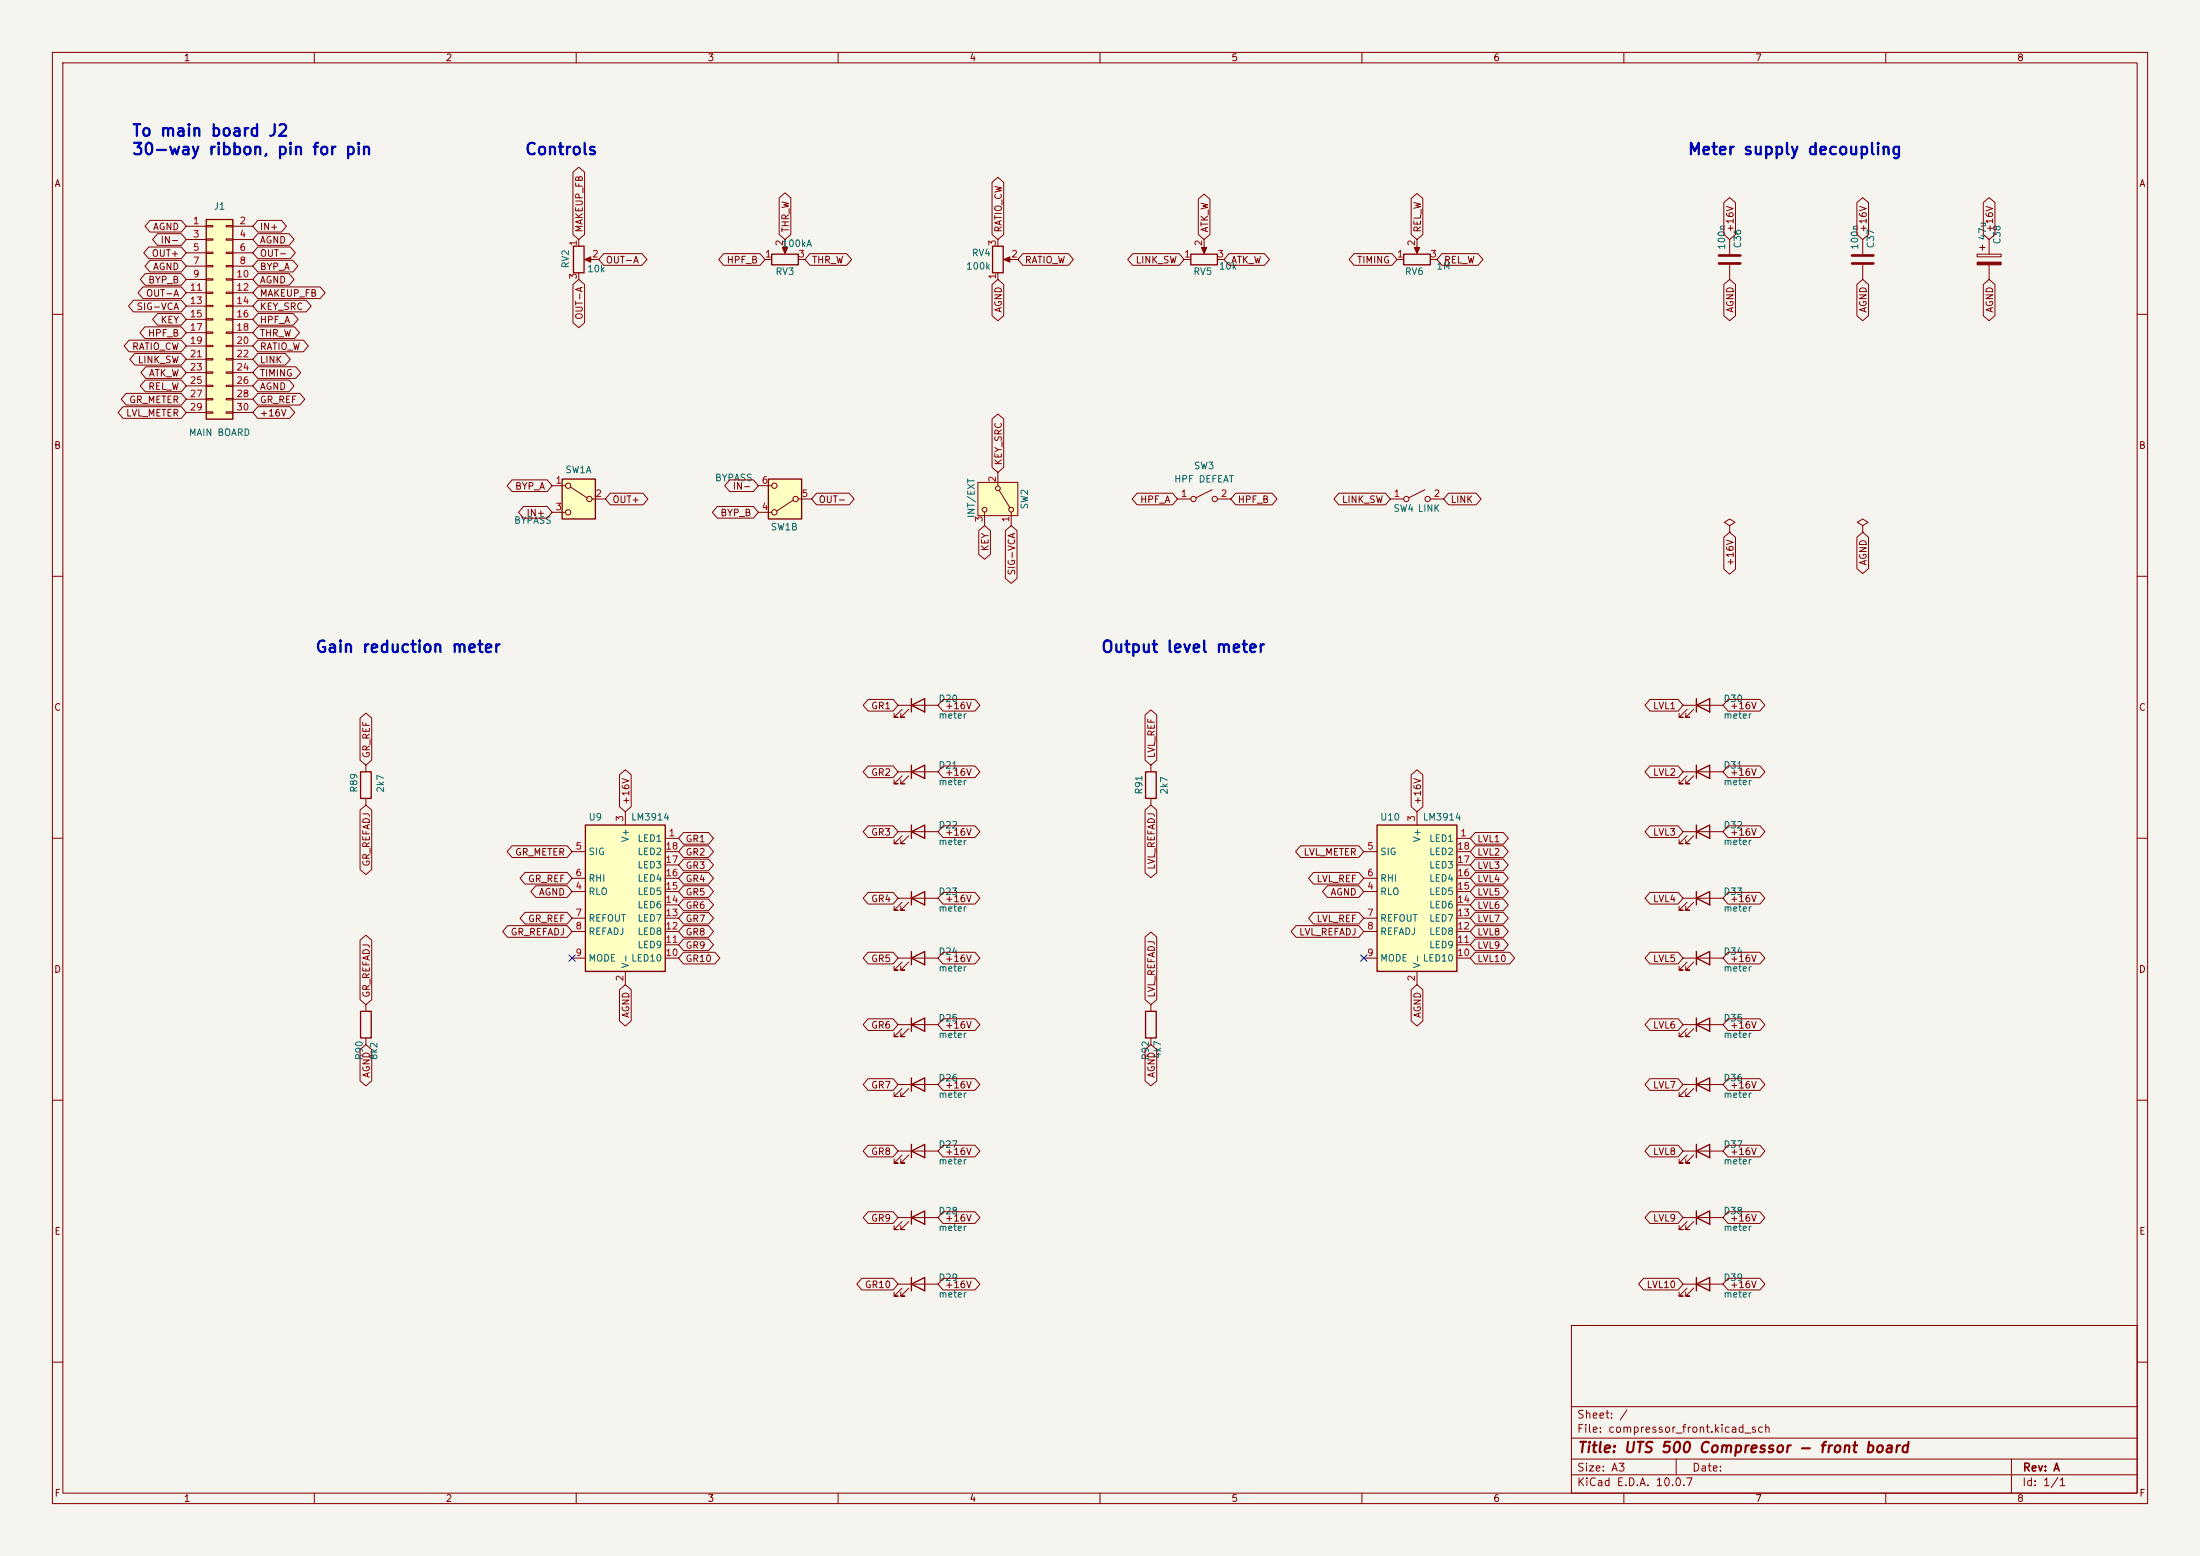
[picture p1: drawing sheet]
<svg xmlns="http://www.w3.org/2000/svg" width="420mm" height="297mm" viewBox="0 0 420 297" stroke-linecap="round" stroke-linejoin="round" font-family="sans-serif">
<path d="M0 0h420v297h-420z" fill="#f5f4ef" stroke="#f5f4ef" stroke-width=".19"/>
<g fill="none" stroke="#840000" stroke-width=".19">
<path d="M10 10h400v277h-400zM12 12h396v273h-396zM60 10v2M110 10v2M160 10v2M210 10v2M260 10v2M310 10v2M360 10v2M10 60h2M408 60h2M10 110h2"/>
<path d="M408 110h2M10 160h2M408 160h2M10 210h2M408 210h2M300 253h108v32h-108zM10 260h2M300 278.5h108M300 274.5h108M300 268.5h108M320 278.5v3M384 278.5v6.5"/>
<path d="M408 260h2M60 285v2M110 285v2M160 285v2M210 285v2M260 285v2M300 281.5h108M310 285v2M360 285v2"/>
</g>
<path d="M186.7 92.1h7.6v6.3h-7.6z" fill="#ffffc2"/>
<g fill="none" stroke="#840000" stroke-width=".19">
<path d="M186.7 92.1h7.6v6.3h-7.6zM188 97.8v2.5M190.5 90.2v2.5M190.8 93.6l2 3.3M193 97.8v2.5M321.3 147.3h7.6M321.3 158.8h7.6M322.1 148.1l-1.6 1.5h.8h-.8v-.8M322.1 159.5l-1.6 1.5h.8h-.8v-.7M323.3 148.1l-1.5 1.5h.8h-.8v-.8M323.3 159.5l-1.5 1.5h.8h-.8v-.7M321.3 171.5h7.6"/>
<path d="M322.1 172.2l-1.6 1.5h.8h-.8v-.7M323.3 172.2l-1.5 1.5h.8h-.8v-.7"/>
<circle cx="188" cy="97.3" r=".46"/>
<circle cx="190.5" cy="93.2" r=".46"/>
<circle cx="193" cy="97.3" r=".46"/>
</g>
<path d="M323.8 147.3l2.6-1.2v2.5zM323.8 158.8l2.6-1.3v2.5zM323.8 146.1v2.5M323.8 157.5v2.5M323.8 171.5l2.6-1.3v2.5zM323.8 170.2v2.5" fill="none" stroke="#840000" stroke-width=".25"/>
<path d="M107.3 91.4h6.4v7.7h-6.4z" fill="#ffffc2"/>
<g fill="none" stroke="#840000" stroke-width=".19">
<path d="M105.4 92.7h2.5M105.4 97.8h2.5M108.9 93l3.1 2M113 95.3h2.6"/>
<circle cx="108.5" cy="92.7" r=".51"/>
<circle cx="108.5" cy="97.8" r=".51"/>
<circle cx="112.5" cy="95.3" r=".51"/>
</g>
<path d="M107.3 91.4h6.4v7.7h-6.4z" fill="none" stroke="#840000" stroke-width=".25"/>
<path d="M146.7 91.4h6.3v7.7h-6.3z" fill="#ffffc2"/>
<g fill="none" stroke="#840000" stroke-width=".19">
<path d="M110.5 45.7v1.3M110.5 52.1v1.2M112 49.5h2.3M146 49.5h1.3M149.9 45.7v2.3M152.4 49.5h1.3M144.8 97.8h2.5M144.8 92.7h2.5M151.4 95.5l-3.1 2M152.4 95.3h2.5M171.4 134.6h7.7M172.2 135.4l-1.5 1.5h.7h-.7v-.8"/>
<path d="M173.5 135.4l-1.5 1.5h.7h-.7v-.8M171.4 147.3h7.7M172.2 148.1l-1.5 1.5h.7h-.7v-.8M173.5 148.1l-1.5 1.5h.7h-.7v-.8"/>
<circle cx="147.8" cy="92.7" r=".51"/>
<circle cx="147.8" cy="97.8" r=".51"/>
<circle cx="151.9" cy="95.3" r=".51"/>
</g>
<path d="M109.5 47h2v5.1h-2zM147.3 48.5h5.1v2h-5.1zM146.7 91.4h6.3v7.7h-6.3zM174 134.6l2.5-1.2v2.5zM174 133.4v2.5M174 147.3l2.5-1.2v2.5zM174 146.1v2.5" fill="none" stroke="#840000" stroke-width=".25"/>
<g fill="#840000" stroke="#840000" stroke-width=".19">
<path d="M149.4 47.2h1l-.5 1.2z"/>
<path d="M111.6 49.5l1.2-.5v1z"/>
</g>
<path d="M111.8 157.5h15.2v27.9h-15.2z" fill="#ffffc2"/>
<path d="M189.5 47h2v5.1h-2zM227.3 48.5h5.1v2h-5.1zM268 48.5h5v2h-5zM68.8 147.3h2.1v5.1h-2.1zM111.8 157.5h15.2v27.9h-15.2zM68.8 193h2.1v5.1h-2.1z" fill="none" stroke="#840000" stroke-width=".25"/>
<g fill="none" stroke="#840000" stroke-width=".19">
<path d="M190.5 45.7v1.3M190.5 52.1v1.2M192 49.5h2.3M226.1 49.5h1.2M229.9 45.7v2.3M232.4 49.5h1.3M266.7 49.5h1.3M270.5 45.7v2.3M273 49.5h1.3M224.8 95.3h2.5M231.4 93.5l-3.1 1.5M232.4 95.3h2.5"/>
<path d="M265.4 95.3h2.6M272 93.5l-3 1.5M273 95.3h2.6M69.8 146.1v1.2M69.8 152.4v1.3M119.4 154.9v2.6M109.2 170.2h2.6M109.2 162.6h2.6M109.2 167.6h2.6M109.2 175.3h2.6M109.2 177.8h2.6M127 160h2.5"/>
<path d="M127 170.2h2.5M127 162.6h2.5M127 167.6h2.5M127 175.3h2.5M127 177.8h2.5M127 172.7h2.5M127 165.1h2.5M69.8 191.8v1.2M69.8 198.1v1.3M109.2 182.9h2.6M119.4 185.4v2.6M127 182.9h2.5"/>
<path d="M127 180.3h2.5"/>
<circle cx="227.8" cy="95.3" r=".51"/>
<circle cx="231.9" cy="95.3" r=".51"/>
<circle cx="268.5" cy="95.3" r=".51"/>
<circle cx="272.5" cy="95.3" r=".51"/>
</g>
<g fill="#840000" stroke="#840000" stroke-width=".19">
<path d="M229.4 47.2h1l-.5 1.2z"/>
<path d="M270 47.2h1l-.5 1.2z"/>
<path d="M191.6 49.5l1.2-.5v1z"/>
</g>
<path d="M262.9 157.5h15.2v27.9h-15.2z" fill="#ffffc2"/>
<path d="M218.7 147.3h2v5.1h-2zM262.9 157.5h15.2v27.9h-15.2z" fill="none" stroke="#840000" stroke-width=".25"/>
<g fill="none" stroke="#840000" stroke-width=".19">
<path d="M330.2 45.7v2.8M330.2 50.5v2.8M355.6 45.7v2.8M355.6 50.5v2.8M377.4 48.5h4.6v.5h-4.6zM378 47.2h1M378.5 46.7v1.1M379.7 45.7v2.8M379.7 50.5v2.8M355.6 100.3l1-.6-1-.6-1 .6 1 .6v1.3M355.6 101.6h.1M219.7 146.1v1.2"/>
<path d="M219.7 152.4v1.3M270.5 154.9v2.6M260.3 170.2h2.6M260.3 162.6h2.6M260.3 167.6h2.6M260.3 175.3h2.6M260.3 177.8h2.6M278.1 160h2.6M278.1 170.2h2.6M278.1 162.6h2.6M278.1 167.6h2.6M278.1 175.3h2.6"/>
<path d="M278.1 177.8h2.6M278.1 172.7h2.6M278.1 165.1h2.6M260.3 182.9h2.6M270.5 185.4v2.6M278.1 182.9h2.6M278.1 180.3h2.6"/>
</g>
<path d="M328.2 48.8h4M328.2 50.3h4M353.6 48.8h4M353.6 50.3h4" fill="none" stroke="#840000" stroke-width=".51"/>
<path d="M377.4 50h4.6v.5h-4.6z" fill="#840000" stroke="#840000" stroke-width=".19"/>
<path d="M39.4 41.9h5v38.1h-5z" fill="#ffffc2"/>
<g fill="none" stroke="#840000" stroke-width=".25">
<path d="M39.4 41.9h5v38.1h-5zM323.8 134.6l2.6-1.2v2.5zM323.8 133.4v2.5M174 158.8l2.5-1.3v2.5zM174 157.5v2.5M174 171.5l2.5-1.3v2.5zM174 170.2v2.5M174 195.6l2.5-1.3v2.6zM174 182.9l2.5-1.3v2.6zM174 181.6v2.6M174 194.3v2.6M218.7 193h2v5.1h-2z"/>
<path d="M323.8 195.6l2.6-1.3v2.6zM323.8 182.9l2.6-1.3v2.6zM323.8 181.6v2.6M323.8 194.3v2.6M174 207l2.5-1.3v2.6zM174 219.7l2.5-1.3v2.6zM174 205.7v2.6M174 218.4v2.6M323.8 207l2.6-1.3v2.6zM323.8 219.7l2.6-1.3v2.6zM323.8 205.7v2.6M323.8 218.4v2.6"/>
<path d="M174 232.4l2.5-1.3v2.6zM174 231.1v2.6M323.8 232.4l2.6-1.3v2.6zM323.8 231.1v2.6M174 245.1l2.5-1.3v2.6zM174 243.8v2.6M323.8 245.1l2.6-1.3v2.6zM323.8 243.8v2.6"/>
</g>
<g fill="none" stroke="#840000" stroke-width=".19">
<path d="M109.4 32.9l1.1-1 1.1 1v11.9l-1.1 .9-1.1-.9zM148.7 37.8l1.2-1 1.1 1v7l-1.1 .9-1.2-.9zM189.4 34.8l1.1-1 1.1 1v10l-1.1 .9-1.1-.9zM228.8 38l1.1-.9 1.1 .9v6.8l-1.1 .9-1.1-.9zM269.4 37.9l1.1-1 1.1 1v6.9l-1.1 .9-1.1-.9zM329.1 38.7l1.1-1 1.1 1v6.1l-1.1 .9-1.1-.9zM354.5 38.7l1.1-1 1.1 1v6.1l-1.1 .9-1.1-.9zM378.6 38.7l1.1-1 1.1 1v6.1l-1.1 .9-1.1-.9zM25.5 57.3h9.1l1 1.1-1 1.1h-9.1l-1-1.1zM27.3 54.8h7.3l1 1.1-1 1.1h-7.3l-1-1.1zM27.7 52.2h6.9l1 1.1-1 1.2h-6.9l-.9-1.2zM28.4 47.1h6.2l1 1.2-1 1.1h-6.2l-1-1.1z"/>
<path d="M28.6 49.7h6l1 1.1-1 1.1h-6l-.9-1.1zM28.6 42.1h6l1 1.1-1 1.1h-6l-.9-1.1zM30.1 44.6h4.5l1 1.1-1 1.1h-4.5l-1-1.1zM30.1 59.8h4.5l1 1.2-1 1.1h-4.5l-1-1.1zM35.6 43.2h3.8M35.6 45.7h3.8M35.6 48.3h3.8M35.6 50.8h3.8M35.6 53.3h3.8M35.6 55.9h3.8M35.6 58.4h3.8M39.4 43.1h1.2v.2h-1.2z"/>
<path d="M39.4 45.6h1.2v.2h-1.2zM39.4 48.1h1.2v.3h-1.2zM39.4 50.7h1.2v.2h-1.2zM39.4 53.2h1.2v.3h-1.2zM39.4 55.8h1.2v.2h-1.2zM39.4 58.3h1.2v.2h-1.2zM43.2 43.1h1.2v.2h-1.2zM43.2 45.6h1.2v.2h-1.2zM43.2 48.1h1.2v.3h-1.2zM43.2 50.7h1.2v.2h-1.2zM43.2 53.2h1.2v.3h-1.2zM43.2 55.8h1.2v.2h-1.2z"/>
<path d="M43.2 58.3h1.2v.2h-1.2zM44.4 43.2h3.9M44.4 45.7h3.9M44.4 48.3h3.9M44.4 50.8h3.9M44.4 53.3h3.9M44.4 55.9h3.9M44.4 58.4h3.9M49.2 44.6h6l.9 1.1-.9 1.1h-6l-.9-1.1zM49.2 59.8h6.8l.9 1.2-.9 1.1h-6.8l-.9-1.1zM49.2 52.2h6l.9 1.1-.9 1.2h-6l-.9-1.2zM49.2 57.3h9.3l.9 1.1-.9 1.1h-9.3l-.9-1.1z"/>
<path d="M49.2 54.8h11.9l1 1.1-1 1.1h-11.9l-.9-1.1zM49.2 42.1h4.5l1 1.1-1 1.1h-4.5l-.9-1.1zM49.2 47.1h6.2l1 1.2-1 1.1h-6.2l-.9-1.1zM49.2 49.7h6.7l1 1.1-1 1.1h-6.7l-.9-1.1zM109.4 54.3l1.1-1 1.1 1v7.3l-1.1 1-1.1-1zM115.3 48.4h7.3l.9 1.1-.9 1.1h-7.3l-1-1.1zM138.2 48.4h6.9l.9 1.1-.9 1.1h-6.9l-1-1.1zM154.6 48.4h7l1 1.1-1 1.1h-7l-.9-1.1zM189.4 54.3l1.1-1 1.1 1v6l-1.1 .9-1.1-.9zM195.3 48.4h8.7l.9 1.1-.9 1.1h-8.7l-1-1.1zM216.2 48.4h8.9l1 1.1-1 1.1h-8.9l-.9-1.1zM234.6 48.4h6.8l.9 1.1-.9 1.1h-6.8l-.9-1.1z"/>
<path d="M258.5 48.4h7.2l1 1.1-1 1.1h-7.2l-1-1.1zM275.3 48.4h6.9l.9 1.1-.9 1.1h-6.9l-1-1.1zM329.1 54.3l1.1-1 1.1 1v6l-1.1 .9-1.1-.9zM354.5 54.3l1.1-1 1.1 1v6l-1.1 .9-1.1-.9zM378.6 54.3l1.1-1 1.1 1v6l-1.1 .9-1.1-.9zM23.5 77.6h11.1l1 1.1-1 1.2h-11.1l-1-1.2zM24.1 75.1h10.5l1 1.1-1 1.1h-10.5l-1-1.1zM24.6 64.9h10l1 1.1-1 1.2h-10l-.9-1.2zM25.7 67.5h8.9l1 1.1-1 1.1h-8.9l-.9-1.1zM27.7 62.4h6.9l1 1.1-1 1.1h-6.9l-1-1.1zM27.7 72.5h6.9l1 1.2-1 1.1h-6.9l-.9-1.1zM27.8 70h6.8l1 1.1-1 1.1h-6.8l-.9-1.1z"/>
<path d="M35.6 61h3.8M35.6 63.5h3.8M35.6 66h3.8M35.6 68.6h3.8M35.6 71.1h3.8M35.6 73.7h3.8M35.6 76.2h3.8M35.6 78.7h3.8M39.4 60.8h1.2v.3h-1.2zM39.4 63.4h1.2v.2h-1.2zM39.4 65.9h1.2v.3h-1.2zM39.4 68.5h1.2v.2h-1.2z"/>
<path d="M39.4 71h1.2v.2h-1.2zM39.4 73.5h1.2v.3h-1.2zM39.4 76.1h1.2v.2h-1.2zM39.4 78.6h1.2v.3h-1.2zM43.2 60.8h1.2v.3h-1.2zM43.2 63.4h1.2v.2h-1.2zM43.2 65.9h1.2v.3h-1.2zM43.2 68.5h1.2v.2h-1.2zM43.2 71h1.2v.2h-1.2zM43.2 73.5h1.2v.3h-1.2zM43.2 76.1h1.2v.2h-1.2zM43.2 78.6h1.2v.3h-1.2z"/>
<path d="M44.4 61h3.9M44.4 63.5h3.9M44.4 66h3.9M44.4 68.6h3.9M44.4 71.1h3.9M44.4 73.7h3.9M44.4 76.2h3.9M44.4 78.7h3.9M49.2 62.4h7l1 1.1-1 1.1h-7l-.9-1.1zM49.2 64.9h8.7l1 1.1-1 1.2h-8.7l-.9-1.2zM49.2 70h7.3l.9 1.1-.9 1.1h-7.3l-.9-1.1zM49.2 67.5h5.3l.9 1.1-.9 1.1h-5.3l-.9-1.1z"/>
<path d="M49.2 72.5h6l.9 1.2-.9 1.1h-6l-.9-1.1zM49.2 75.1h8l1 1.1-1 1.1h-8l-.9-1.1zM49.2 77.6h6.1l1 1.1-1 1.2h-6.1l-.9-1.2zM189.4 80l1.1-1 1.1 1v9.2l-1.1 1-1.1-1zM97.8 91.6h6.7l.9 1.1-.9 1.1h-6.7l-1-1.1zM99.9 96.7h4.6l.9 1.1-.9 1.1h-4.6l-.9-1.1zM116.5 94.1h6.2l1 1.2-1 1.1h-6.2l-.9-1.1zM136.9 96.7h6.9l1 1.1-1 1.1h-6.9l-.9-1.1zM139.3 91.6h4.5l1 1.1-1 1.1h-4.5l-.9-1.1zM155.9 94.1h6.2l1 1.2-1 1.1h-6.2l-1-1.1zM217.1 94.1h6.7l1 1.2-1 1.1h-6.7l-1-1.1zM235.9 94.1h6.9l1 1.2-1 1.1h-6.9l-1-1.1z"/>
<path d="M255.6 94.1h8.9l.9 1.2-.9 1.1h-8.9l-1-1.1zM276.5 94.1h5.3l.9 1.2-.9 1.1h-5.3l-.9-1.1zM186.8 101.3l1.2-1 1.1 1v4.5l-1.1 1-1.2-1zM191.9 101.3l1.1-1 1.2 1v9.1l-1.2 1-1.1-1zM329.1 102.6l1.1-1 1.1 1v6l-1.1 1-1.1-1zM330.2 100.3l1-.6-1-.6-1 .6 1 .6v1.3M330.2 101.6h.1M354.5 102.6l1.1-1 1.1 1v5.9l-1.1 1-1.1-1zM68.7 137.1l1.1-1 1.2 1v8l-1.2 1-1.1-1zM165.7 133.5h4.8l.9 1.1-.9 1.1h-4.8l-.9-1.1zM180 133.5h6.1l1 1.1-1 1.1h-6.1l-.9-1.1zM218.6 136.5l1.1-1 1.1 1v8.6l-1.1 1-1.1-1z"/>
<path d="M315 133.5h5.4l.9 1.1-.9 1.1h-5.4l-1-1.1zM321.3 134.6h7.6M322.1 135.4l-1.6 1.5h.8h-.8v-.8M323.3 135.4l-1.5 1.5h.8h-.8v-.8M329.9 133.5h6.1l.9 1.1-.9 1.1h-6.1l-1-1.1zM68.7 154.6l1.1-.9 1.2 .9v11.4l-1.2 .9-1.1-.9zM118.3 147.9l1.1-1 1.1 1v6.1l-1.1 .9-1.1-.9zM130.5 158.9h4.8l.9 1.1-.9 1.1h-4.8l-1-1.1zM165.7 146.2h4.8l.9 1.1-.9 1.1h-4.8l-.9-1.1zM165.7 157.6h4.8l.9 1.2-.9 1.1h-4.8l-.9-1.1zM171.4 158.8h7.7M172.2 159.5l-1.5 1.5h.7h-.7v-.7"/>
<path d="M173.5 159.5l-1.5 1.5h.7h-.7v-.7M180 146.2h6.1l1 1.1-1 1.1h-6.1l-.9-1.1zM180 157.6h6.1l1 1.2-1 1.1h-6.1l-.9-1.1zM218.6 154.6l1.1-.9 1.1 .9v12l-1.1 .9-1.1-.9zM269.4 147.9l1.1-1 1.1 1v6.1l-1.1 .9-1.1-.9zM281.6 158.9h5.4l.9 1.1-.9 1.1h-5.4l-.9-1.1zM315 157.6h5.4l.9 1.2-.9 1.1h-5.4l-1-1.1zM315 146.2h5.4l.9 1.1-.9 1.1h-5.4l-1-1.1zM329.9 146.2h6.1l.9 1.1-.9 1.1h-6.1l-1-1.1zM329.9 157.6h6.1l.9 1.2-.9 1.1h-6.1l-1-1.1zM68.7 179.5l1.1-1 1.2 1v11.3l-1.2 1-1.1-1zM96.9 176.7h11.4l.9 1.1-.9 1.1h-11.4l-.9-1.1z"/>
<path d="M97.8 161.4h10.5l.9 1.2-.9 1.1h-10.5l-1-1.1zM100.2 166.5h8.1l.9 1.1-.9 1.2h-8.1l-.9-1.2zM100.2 174.1h8.1l.9 1.2-.9 1.1h-8.1l-.9-1.1zM102.3 169.1h6l.9 1.1-.9 1.1h-6l-1-1.1zM130.5 174.1h4.8l.9 1.2-.9 1.1h-4.8l-1-1.1zM130.5 179.2h4.8l.9 1.1-.9 1.2h-4.8l-1-1.2zM130.5 171.6h4.8l.9 1.1-.9 1.1h-4.8l-1-1.1zM130.5 169.1h4.8l.9 1.1-.9 1.1h-4.8l-1-1.1zM130.5 166.5h4.8l.9 1.1-.9 1.2h-4.8l-1-1.2zM130.5 164h4.8l.9 1.1-.9 1.1h-4.8l-1-1.1zM130.5 161.4h4.8l.9 1.2-.9 1.1h-4.8l-1-1.1zM130.5 176.7h4.8l.9 1.1-.9 1.1h-4.8l-1-1.1z"/>
<path d="M165.7 170.3h4.8l.9 1.2-.9 1.1h-4.8l-.9-1.1zM171.4 171.5h7.7M172.2 172.2l-1.5 1.5h.7h-.7v-.7M173.5 172.2l-1.5 1.5h.7h-.7v-.7M180 170.3h6.1l1 1.2-1 1.1h-6.1l-.9-1.1zM218.6 178.9l1.1-1 1.1 1v11.9l-1.1 1-1.1-1zM247.4 176.7h12l.9 1.1-.9 1.1h-12l-.9-1.1zM248.3 161.4h11.1l.9 1.2-.9 1.1h-11.1l-1-1.1zM250.8 174.1h8.6l.9 1.2-.9 1.1h-8.6l-1-1.1zM250.8 166.5h8.6l.9 1.1-.9 1.2h-8.6l-1-1.2zM253.4 169.1h6l.9 1.1-.9 1.1h-6l-.9-1.1zM281.6 174.1h5.4l.9 1.2-.9 1.1h-5.4l-.9-1.1z"/>
<path d="M281.6 176.7h5.4l.9 1.1-.9 1.1h-5.4l-.9-1.1zM281.6 179.2h5.4l.9 1.1-.9 1.2h-5.4l-.9-1.2zM281.6 169.1h5.4l.9 1.1-.9 1.1h-5.4l-.9-1.1zM281.6 166.5h5.4l.9 1.1-.9 1.2h-5.4l-.9-1.2zM281.6 164h5.4l.9 1.1-.9 1.1h-5.4l-.9-1.1zM281.6 161.4h5.4l.9 1.2-.9 1.1h-5.4l-.9-1.1zM281.6 171.6h5.4l.9 1.1-.9 1.1h-5.4l-.9-1.1zM315 170.3h5.4l.9 1.2-.9 1.1h-5.4l-1-1.1zM329.9 170.3h6.1l.9 1.2-.9 1.1h-6.1l-1-1.1zM118.3 188.9l1.1-.9 1.1 .9v6l-1.1 .9-1.1-.9zM130.5 181.8h6l.9 1.1-.9 1.1h-6l-1-1.1zM165.7 181.8h4.8l.9 1.1-.9 1.1h-4.8l-.9-1.1z"/>
<path d="M165.7 194.5h4.8l.9 1.1-.9 1.1h-4.8l-.9-1.1zM171.4 195.6h7.7M171.4 182.9h7.7M172.2 196.3l-1.5 1.6h.7h-.7v-.8M172.2 183.6l-1.5 1.6h.7h-.7v-.8M173.5 196.3l-1.5 1.6h.7h-.7v-.8M173.5 183.6l-1.5 1.6h.7h-.7v-.8M180 194.5h6.1l1 1.1-1 1.1h-6.1l-.9-1.1zM180 181.8h6.1l1 1.1-1 1.1h-6.1l-.9-1.1zM219.7 191.8v1.2M219.7 198.1v1.3M269.4 188.9l1.1-.9 1.1 .9v6l-1.1 .9-1.1-.9z"/>
<path d="M281.6 181.8h6.6l1 1.1-1 1.1h-6.6l-.9-1.1zM315 194.5h5.4l.9 1.1-.9 1.1h-5.4l-1-1.1zM315 181.8h5.4l.9 1.1-.9 1.1h-5.4l-1-1.1zM321.3 195.6h7.6M321.3 182.9h7.6M322.1 196.3l-1.6 1.6h.8h-.8v-.8M322.1 183.6l-1.6 1.6h.8h-.8v-.8M323.3 196.3l-1.5 1.6h.8h-.8v-.8M323.3 183.6l-1.5 1.6h.8h-.8v-.8M329.9 194.5h6.1l.9 1.1-.9 1.1h-6.1l-1-1.1zM329.9 181.8h6.1l.9 1.1-.9 1.1h-6.1l-1-1.1zM68.7 200.3l1.1-.9 1.2 .9v6l-1.2 1-1.1-1z"/>
<path d="M165.7 205.9h4.8l.9 1.1-.9 1.1h-4.8l-.9-1.1zM165.7 218.6h4.8l.9 1.1-.9 1.1h-4.8l-.9-1.1zM171.4 207h7.7M171.4 219.7h7.7M172.2 207.8l-1.5 1.5h.7h-.7v-.8M173.5 207.8l-1.5 1.5h.7h-.7v-.8M180 205.9h6.1l1 1.1-1 1.1h-6.1l-.9-1.1zM180 218.6h6.1l1 1.1-1 1.1h-6.1l-.9-1.1zM218.6 200.3l1.1-.9 1.1 .9v6l-1.1 1-1.1-1zM315 205.9h5.4l.9 1.1-.9 1.1h-5.4l-1-1.1zM315 218.6h5.4l.9 1.1-.9 1.1h-5.4l-1-1.1zM321.3 207h7.6"/>
<path d="M321.3 219.7h7.6M322.1 207.8l-1.6 1.5h.8h-.8v-.8M323.3 207.8l-1.5 1.5h.8h-.8v-.8M329.9 205.9h6.1l.9 1.1-.9 1.1h-6.1l-1-1.1zM329.9 218.6h6.1l.9 1.1-.9 1.1h-6.1l-1-1.1zM165.7 231.3h4.8l.9 1.1-.9 1.1h-4.8l-.9-1.1zM171.4 232.4h7.7M172.2 220.5l-1.5 1.5h.7h-.7v-.8M172.2 233.2l-1.5 1.5h.7h-.7v-.8M173.5 220.5l-1.5 1.5h.7h-.7v-.8M173.5 233.2l-1.5 1.5h.7h-.7v-.8M180 231.3h6.1l1 1.1-1 1.1h-6.1l-.9-1.1z"/>
<path d="M315 231.3h5.4l.9 1.1-.9 1.1h-5.4l-1-1.1zM321.3 232.4h7.6M322.1 233.2l-1.6 1.5h.8h-.8v-.8M322.1 220.5l-1.6 1.5h.8h-.8v-.8M323.3 233.2l-1.5 1.5h.8h-.8v-.8M323.3 220.5l-1.5 1.5h.8h-.8v-.8M329.9 231.3h6.1l.9 1.1-.9 1.1h-6.1l-1-1.1zM164.5 244h6l.9 1.1-.9 1.1h-6l-.9-1.1zM171.4 245.1h7.7M172.2 245.9l-1.5 1.5h.7h-.7v-.8M173.5 245.9l-1.5 1.5h.7h-.7v-.8M180 244h6.1l1 1.1-1 1.1h-6.1l-.9-1.1z"/>
<path d="M313.8 244h6.6l.9 1.1-.9 1.1h-6.6l-1-1.1zM321.3 245.1h7.6M322.1 245.9l-1.6 1.5h.8h-.8v-.8M323.3 245.9l-1.5 1.5h.8h-.8v-.8M329.9 244h6.1l.9 1.1-.9 1.1h-6.1l-1-1.1z"/>
</g>
<path d="M108.6 182.3l1.2 1.2M109.8 182.3l-1.2 1.2M259.7 182.3l1.3 1.2M261 182.3l-1.3 1.2" fill="none" stroke="#000084" stroke-width=".19"/>
<g font-size="2.2" fill="#0000c2">
<text x="25.1" y="26.6">To main board J2</text>
<text x="25.1" y="30.1">30-way ribbon, pin for pin</text>
<text x="100.1" y="30.1">Controls</text>
<text x="322.1" y="30.1">Meter supply decoupling</text>
<text x="60.1" y="125.1">Gain reduction meter</text>
<text x="210.1" y="125.1">Output level meter</text>
</g>
<text font-size="2" fill="#840000" x="301" y="277.8">Title: UTS 500 Compressor - front board</text>
<g font-size="1.5" fill="#840000">
<text x="300.9" y="273.8">File: compressor_front.kicad_sch</text>
<text x="300.9" y="271.1">Sheet: /</text>
<text x="300.9" y="281.2">Size: A3</text>
<text x="322.9" y="281.2">Date:</text>
<text x="386" y="281.2">Rev: A</text>
<text x="300.9" y="284">KiCad E.D.A. 10.0.7</text>
<text x="385.9" y="284">Id: 1/1</text>
</g>
<g font-size="1.3" fill="#840000">
<text x="35" y="12">1</text>
<text x="85" y="12">2</text>
<text x="135" y="12">3</text>
<text x="185" y="12">4</text>
<text x="235" y="12">5</text>
<text x="285" y="12">6</text>
<text x="335" y="12">7</text>
<text x="385" y="12">8</text>
<text x="10.3" y="36">A</text>
<text x="408.3" y="36">A</text>
<text x="29.1" y="44.2">AGND</text>
<text x="30.6" y="46.8">IN-</text>
<text x="49.5" y="46.8">AGND</text>
<text x="49.5" y="44.2">IN+</text>
<text x="111.5" y="44.5" transform="rotate(-90 111.5 44.5)">MAKEUP_FB</text>
<text x="150.9" y="44.5" transform="rotate(-90 150.9 44.5)">THR_W</text>
<text x="191.6" y="44.5" transform="rotate(-90 191.6 44.5)">RATIO_CW</text>
<text x="230.9" y="44.5" transform="rotate(-90 230.9 44.5)">ATK_W</text>
<text x="271.6" y="44.5" transform="rotate(-90 271.6 44.5)">REL_W</text>
<text x="331.3" y="44.5" transform="rotate(-90 331.3 44.5)">+16V</text>
<text x="356.7" y="44.5" transform="rotate(-90 356.7 44.5)">+16V</text>
<text x="380.8" y="44.5" transform="rotate(-90 380.8 44.5)">+16V</text>
<text x="28.9" y="49.3">OUT+</text>
<text x="29.1" y="51.9">AGND</text>
<text x="49.5" y="49.3">OUT-</text>
<text x="49.5" y="51.9">BYP_A</text>
<text x="115.5" y="50.6">OUT-A</text>
<text x="138.6" y="50.6">HPF_B</text>
<text x="154.9" y="50.6">THR_W</text>
<text x="195.6" y="50.6">RATIO_W</text>
<text x="216.7" y="50.6">LINK_SW</text>
<text x="234.9" y="50.6">ATK_W</text>
<text x="259" y="50.6">TIMING</text>
<text x="275.6" y="50.6">REL_W</text>
<text x="26" y="59.5">SIG-VCA</text>
<text x="27.8" y="56.9">OUT-A</text>
<text x="28.2" y="54.4">BYP_B</text>
<text x="49.5" y="54.4">AGND</text>
<text x="49.5" y="59.5">KEY_SRC</text>
<text x="49.5" y="56.9">MAKEUP_FB</text>
<text x="191.6" y="59.8" transform="rotate(-90 191.6 59.8)">AGND</text>
<text x="331.3" y="59.8" transform="rotate(-90 331.3 59.8)">AGND</text>
<text x="356.7" y="59.8" transform="rotate(-90 356.7 59.8)">AGND</text>
<text x="380.8" y="59.8" transform="rotate(-90 380.8 59.8)">AGND</text>
<text x="28.1" y="64.6">HPF_B</text>
<text x="30.6" y="62">KEY</text>
<text x="49.5" y="62">HPF_A</text>
<text x="49.5" y="64.6">THR_W</text>
<text x="111.5" y="61.1" transform="rotate(-90 111.5 61.1)">OUT-A</text>
<text x="25.1" y="67.1">RATIO_CW</text>
<text x="26.2" y="69.6">LINK_SW</text>
<text x="49.5" y="67.1">RATIO_W</text>
<text x="49.5" y="69.6">LINK</text>
<text x="24.6" y="77.3">GR_METER</text>
<text x="28.2" y="74.7">REL_W</text>
<text x="28.3" y="72.2">ATK_W</text>
<text x="49.5" y="72.2">TIMING</text>
<text x="49.5" y="74.7">AGND</text>
<text x="49.5" y="77.3">GR_REF</text>
<text x="24" y="79.8">LVL_METER</text>
<text x="49.5" y="79.8">+16V</text>
<text x="10.2" y="86">B</text>
<text x="191.6" y="88.9" transform="rotate(-90 191.6 88.9)">KEY_SRC</text>
<text x="408.2" y="86">B</text>
<text x="98.2" y="93.8">BYP_A</text>
<text x="139.8" y="93.8">IN-</text>
<text x="100.4" y="98.8">IN+</text>
<text x="116.8" y="96.3">OUT+</text>
<text x="137.4" y="98.8">BYP_B</text>
<text x="156.2" y="96.3">OUT-</text>
<text x="217.5" y="96.3">HPF_A</text>
<text x="236.2" y="96.3">HPF_B</text>
<text x="256.1" y="96.3">LINK_SW</text>
<text x="276.8" y="96.3">LINK</text>
<text x="189" y="105.3" transform="rotate(-90 189 105.3)">KEY</text>
<text x="194.1" y="109.9" transform="rotate(-90 194.1 109.9)">SIG-VCA</text>
<text x="331.3" y="108.2" transform="rotate(-90 331.3 108.2)">+16V</text>
<text x="356.7" y="108.1" transform="rotate(-90 356.7 108.1)">AGND</text>
<text x="10.2" y="136">C</text>
<text x="166.2" y="135.7">GR1</text>
<text x="180.3" y="135.7">+16V</text>
<text x="315.5" y="135.7">LVL1</text>
<text x="330.2" y="135.7">+16V</text>
<text x="408.2" y="136">C</text>
<text x="70.9" y="144.8" transform="rotate(-90 70.9 144.8)">GR_REF</text>
<text x="166.2" y="148.4">GR2</text>
<text x="180.3" y="148.4">+16V</text>
<text x="220.8" y="144.8" transform="rotate(-90 220.8 144.8)">LVL_REF</text>
<text x="315.5" y="148.4">LVL2</text>
<text x="330.2" y="148.4">+16V</text>
<text x="120.4" y="153.7" transform="rotate(-90 120.4 153.7)">+16V</text>
<text x="271.6" y="153.7" transform="rotate(-90 271.6 153.7)">+16V</text>
<text x="130.8" y="161.1">GR1</text>
<text x="166.2" y="159.8">GR3</text>
<text x="180.3" y="159.8">+16V</text>
<text x="281.9" y="161.1">LVL1</text>
<text x="315.5" y="159.8">LVL3</text>
<text x="330.2" y="159.8">+16V</text>
<text x="70.9" y="165.5" transform="rotate(-90 70.9 165.5)">GR_REFADJ</text>
<text x="98.2" y="163.6">GR_METER</text>
<text x="130.8" y="166.2">GR3</text>
<text x="130.8" y="163.6">GR2</text>
<text x="220.8" y="166.1" transform="rotate(-90 220.8 166.1)">LVL_REFADJ</text>
<text x="248.8" y="163.6">LVL_METER</text>
<text x="281.9" y="166.2">LVL3</text>
<text x="281.9" y="163.6">LVL2</text>
<text x="100.7" y="168.7">GR_REF</text>
<text x="102.8" y="171.2">AGND</text>
<text x="130.8" y="173.8">GR6</text>
<text x="130.8" y="171.2">GR5</text>
<text x="130.8" y="168.7">GR4</text>
<text x="166.2" y="172.5">GR4</text>
<text x="180.3" y="172.5">+16V</text>
<text x="251.2" y="168.7">LVL_REF</text>
<text x="253.9" y="171.2">AGND</text>
<text x="281.9" y="171.2">LVL5</text>
<text x="281.9" y="168.7">LVL4</text>
<text x="281.9" y="173.8">LVL6</text>
<text x="315.5" y="172.5">LVL4</text>
<text x="330.2" y="172.5">+16V</text>
<text x="97.4" y="178.9">GR_REFADJ</text>
<text x="100.7" y="176.3">GR_REF</text>
<text x="130.8" y="176.3">GR7</text>
<text x="130.8" y="178.9">GR8</text>
<text x="247.9" y="178.9">LVL_REFADJ</text>
<text x="251.2" y="176.3">LVL_REF</text>
<text x="281.9" y="176.3">LVL7</text>
<text x="281.9" y="178.9">LVL8</text>
<text x="10.2" y="186">D</text>
<text x="130.8" y="183.9">GR10</text>
<text x="130.8" y="181.4">GR9</text>
<text x="166.2" y="183.9">GR5</text>
<text x="180.3" y="183.9">+16V</text>
<text x="281.9" y="183.9">LVL10</text>
<text x="281.9" y="181.4">LVL9</text>
<text x="315.5" y="183.9">LVL5</text>
<text x="330.2" y="183.9">+16V</text>
<text x="408.2" y="186">D</text>
<text x="70.9" y="190.5" transform="rotate(-90 70.9 190.5)">GR_REFADJ</text>
<text x="220.8" y="190.5" transform="rotate(-90 220.8 190.5)">LVL_REFADJ</text>
<text x="120.4" y="194.4" transform="rotate(-90 120.4 194.4)">AGND</text>
<text x="166.2" y="196.6">GR6</text>
<text x="180.3" y="196.6">+16V</text>
<text x="271.6" y="194.4" transform="rotate(-90 271.6 194.4)">AGND</text>
<text x="315.5" y="196.6">LVL6</text>
<text x="330.2" y="196.6">+16V</text>
<text x="70.9" y="205.8" transform="rotate(-90 70.9 205.8)">AGND</text>
<text x="166.2" y="208.1">GR7</text>
<text x="180.3" y="208.1">+16V</text>
<text x="220.8" y="205.8" transform="rotate(-90 220.8 205.8)">AGND</text>
<text x="315.5" y="208.1">LVL7</text>
<text x="330.2" y="208.1">+16V</text>
<text x="166.2" y="220.8">GR8</text>
<text x="180.3" y="220.8">+16V</text>
<text x="315.5" y="220.8">LVL8</text>
<text x="330.2" y="220.8">+16V</text>
<text x="166.2" y="233.5">GR9</text>
<text x="180.3" y="233.5">+16V</text>
<text x="315.5" y="233.5">LVL9</text>
<text x="330.2" y="233.5">+16V</text>
<text x="10.3" y="236">E</text>
<text x="408.3" y="236">E</text>
<text x="165" y="246.2">GR10</text>
<text x="180.3" y="246.2">+16V</text>
<text x="314.2" y="246.2">LVL10</text>
<text x="330.2" y="246.2">+16V</text>
<text x="10.3" y="286">F</text>
<text x="35" y="287">1</text>
<text x="85" y="287">2</text>
<text x="135" y="287">3</text>
<text x="185" y="287">4</text>
<text x="235" y="287">5</text>
<text x="285" y="287">6</text>
<text x="335" y="287">7</text>
<text x="385" y="287">8</text>
<text x="408.3" y="286">F</text>
</g>
<g font-size="1.3" fill="#006464">
<text x="40.7" y="40.3">J1</text>
<text x="149.1" y="47.4">100kA</text>
<text x="329.6" y="47.8" transform="rotate(-90 329.6 47.8)">100n</text>
<text x="332.7" y="47.5" transform="rotate(-90 332.7 47.5)">C36</text>
<text x="355" y="47.8" transform="rotate(-90 355 47.8)">100n</text>
<text x="358.1" y="47.5" transform="rotate(-90 358.1 47.5)">C37</text>
<text x="379.4" y="46" transform="rotate(-90 379.4 46)">47u</text>
<text x="382.2" y="46.8" transform="rotate(-90 382.2 46.8)">C38</text>
<text x="108.9" y="51.3" transform="rotate(-90 108.9 51.3)">RV2</text>
<text x="112" y="52.3">10k</text>
<text x="147.9" y="52.8">RV3</text>
<text x="184.3" y="51.8">100k</text>
<text x="185.4" y="49.2">RV4</text>
<text x="227.7" y="52.8">RV5</text>
<text x="232.6" y="51.8">10k</text>
<text x="268.1" y="52.8">RV6</text>
<text x="274.1" y="51.8">1M</text>
<text x="35.9" y="83.5">MAIN BOARD</text>
<text x="227.8" y="89.9">SW3</text>
<text x="107.8" y="90.6">SW1A</text>
<text x="136.4" y="92.1">BYPASS</text>
<text x="224.1" y="92.4">HPF DEFEAT</text>
<text x="98" y="100.3">BYPASS</text>
<text x="147" y="101.5">SW1B</text>
<text x="186.4" y="99" transform="rotate(-90 186.4 99)">INT/EXT</text>
<text x="196.5" y="97.3" transform="rotate(-90 196.5 97.3)">SW2</text>
<text x="265.9" y="98">SW4 LINK</text>
<text x="179.1" y="134.3">D20</text>
<text x="179.1" y="137.5">meter</text>
<text x="328.9" y="134.3">D30</text>
<text x="328.9" y="137.5">meter</text>
<text x="179.1" y="147">D21</text>
<text x="328.9" y="147">D31</text>
<text x="68.5" y="151.4" transform="rotate(-90 68.5 151.4)">R89</text>
<text x="73.6" y="151.4" transform="rotate(-90 73.6 151.4)">2k7</text>
<text x="179.1" y="150.2">meter</text>
<text x="218.4" y="151.8" transform="rotate(-90 218.4 151.8)">R91</text>
<text x="223.2" y="151.8" transform="rotate(-90 223.2 151.8)">2k7</text>
<text x="328.9" y="150.2">meter</text>
<text x="112.3" y="156.9">U9</text>
<text x="120.3" y="160.9" transform="rotate(-90 120.3 160.9)">V+</text>
<text x="120.4" y="156.9">LM3914</text>
<text x="121.6" y="161">LED1</text>
<text x="179.1" y="158.4">D22</text>
<text x="179.1" y="161.6">meter</text>
<text x="263.4" y="156.9">U10</text>
<text x="271.5" y="160.9" transform="rotate(-90 271.5 160.9)">V+</text>
<text x="271.5" y="156.9">LM3914</text>
<text x="272.7" y="161">LED1</text>
<text x="328.9" y="158.4">D32</text>
<text x="328.9" y="161.6">meter</text>
<text x="112.2" y="163.5">SIG</text>
<text x="121.6" y="166.1">LED3</text>
<text x="121.6" y="163.5">LED2</text>
<text x="263.4" y="163.5">SIG</text>
<text x="272.7" y="166.1">LED3</text>
<text x="272.7" y="163.5">LED2</text>
<text x="112.2" y="171.1">RLO</text>
<text x="112.2" y="168.6">RHI</text>
<text x="121.6" y="173.7">LED6</text>
<text x="121.6" y="171.1">LED5</text>
<text x="121.6" y="168.6">LED4</text>
<text x="179.1" y="171.1">D23</text>
<text x="263.4" y="171.1">RLO</text>
<text x="263.4" y="168.6">RHI</text>
<text x="272.7" y="173.7">LED6</text>
<text x="272.7" y="171.1">LED5</text>
<text x="272.7" y="168.6">LED4</text>
<text x="328.9" y="171.1">D33</text>
<text x="112.2" y="176.2">REFOUT</text>
<text x="112.2" y="178.8">REFADJ</text>
<text x="121.6" y="178.8">LED8</text>
<text x="121.6" y="176.2">LED7</text>
<text x="179.1" y="174.3">meter</text>
<text x="263.4" y="176.2">REFOUT</text>
<text x="263.4" y="178.8">REFADJ</text>
<text x="272.7" y="178.8">LED8</text>
<text x="272.7" y="176.2">LED7</text>
<text x="328.9" y="174.3">meter</text>
<text x="112.2" y="183.8">MODE</text>
<text x="120.3" y="184.9" transform="rotate(-90 120.3 184.9)">V-</text>
<text x="120.4" y="183.8">LED10</text>
<text x="121.6" y="181.3">LED9</text>
<text x="179.1" y="182.6">D24</text>
<text x="179.1" y="185.7">meter</text>
<text x="263.4" y="183.8">MODE</text>
<text x="271.5" y="184.9" transform="rotate(-90 271.5 184.9)">V-</text>
<text x="271.5" y="183.8">LED10</text>
<text x="272.7" y="181.3">LED9</text>
<text x="328.9" y="182.6">D34</text>
<text x="328.9" y="185.7">meter</text>
<text x="179.1" y="195.3">D25</text>
<text x="328.9" y="195.3">D35</text>
<text x="69.5" y="202.5" transform="rotate(-90 69.5 202.5)">R90</text>
<text x="72.3" y="202.5" transform="rotate(-90 72.3 202.5)">8k2</text>
<text x="179.1" y="198.4">meter</text>
<text x="219.7" y="202.5" transform="rotate(-90 219.7 202.5)">R92</text>
<text x="221.9" y="202.2" transform="rotate(-90 221.9 202.2)">4k7</text>
<text x="328.9" y="198.4">meter</text>
<text x="179.1" y="206.7">D26</text>
<text x="179.1" y="209.9">meter</text>
<text x="328.9" y="206.7">D36</text>
<text x="328.9" y="209.9">meter</text>
<text x="179.1" y="219.4">D27</text>
<text x="328.9" y="219.4">D37</text>
<text x="179.1" y="222.6">meter</text>
<text x="328.9" y="222.6">meter</text>
<text x="179.1" y="232.1">D28</text>
<text x="328.9" y="232.1">D38</text>
<text x="179.1" y="235.3">meter</text>
<text x="328.9" y="235.3">meter</text>
<text x="179.1" y="244.8">D29</text>
<text x="328.9" y="244.8">D39</text>
<text x="179.1" y="248">meter</text>
<text x="328.9" y="248">meter</text>
</g>
<g font-size="1.3" fill="#a90000">
<text x="36.7" y="43.1">1</text>
<text x="36.7" y="45.6">3</text>
<text x="45.6" y="43.1">2</text>
<text x="45.6" y="45.6">4</text>
<text x="110.4" y="47.1" transform="rotate(-90 110.4 47.1)">1</text>
<text x="149.8" y="47.1" transform="rotate(-90 149.8 47.1)">2</text>
<text x="190.4" y="47.1" transform="rotate(-90 190.4 47.1)">3</text>
<text x="229.8" y="47.1" transform="rotate(-90 229.8 47.1)">2</text>
<text x="270.4" y="47.1" transform="rotate(-90 270.4 47.1)">2</text>
<text x="36.7" y="48.2">5</text>
<text x="36.7" y="50.7">7</text>
<text x="36.7" y="53.3">9</text>
<text x="45" y="53.3">10</text>
<text x="45.6" y="48.2">6</text>
<text x="45.6" y="50.7">8</text>
<text x="110.4" y="53.4" transform="rotate(-90 110.4 53.4)">3</text>
<text x="112.9" y="49.4">2</text>
<text x="146" y="49.4">1</text>
<text x="152.3" y="49.4">3</text>
<text x="190.4" y="53.4" transform="rotate(-90 190.4 53.4)">1</text>
<text x="192.9" y="49.4">2</text>
<text x="226" y="49.4">1</text>
<text x="232.3" y="49.4">3</text>
<text x="266.6" y="49.4">1</text>
<text x="273" y="49.4">3</text>
<text x="36.1" y="55.8">11</text>
<text x="36.1" y="58.3">13</text>
<text x="45" y="55.8">12</text>
<text x="45" y="58.3">14</text>
<text x="36.1" y="60.9">15</text>
<text x="36.1" y="63.4">17</text>
<text x="36.1" y="66">19</text>
<text x="45" y="60.9">16</text>
<text x="45" y="63.4">18</text>
<text x="45" y="66">20</text>
<text x="36.1" y="68.5">21</text>
<text x="36.1" y="71">23</text>
<text x="45" y="68.5">22</text>
<text x="45" y="71">24</text>
<text x="36.1" y="73.6">25</text>
<text x="36.1" y="76.1">27</text>
<text x="45" y="73.6">26</text>
<text x="45" y="76.1">28</text>
<text x="36.1" y="78.7">29</text>
<text x="45" y="78.7">30</text>
<text x="105.9" y="92.6">1</text>
<text x="113.6" y="95.2">2</text>
<text x="145.3" y="92.6">6</text>
<text x="152.9" y="95.2">5</text>
<text x="190.4" y="92.2" transform="rotate(-90 190.4 92.2)">2</text>
<text x="225.3" y="95.2">1</text>
<text x="232.9" y="95.2">2</text>
<text x="266" y="95.2">1</text>
<text x="273.6" y="95.2">2</text>
<text x="105.9" y="97.7">3</text>
<text x="145.3" y="97.7">4</text>
<text x="187.9" y="99.8" transform="rotate(-90 187.9 99.8)">3</text>
<text x="193" y="99.8" transform="rotate(-90 193 99.8)">1</text>
<text x="119.3" y="156.9" transform="rotate(-90 119.3 156.9)">3</text>
<text x="127.5" y="159.9">1</text>
<text x="270.4" y="156.9" transform="rotate(-90 270.4 156.9)">3</text>
<text x="278.7" y="159.9">1</text>
<text x="109.8" y="162.5">5</text>
<text x="109.8" y="167.6">6</text>
<text x="126.9" y="167.6">16</text>
<text x="126.9" y="165">17</text>
<text x="126.9" y="162.5">18</text>
<text x="260.9" y="162.5">5</text>
<text x="260.9" y="167.6">6</text>
<text x="278.1" y="167.6">16</text>
<text x="278.1" y="165">17</text>
<text x="278.1" y="162.5">18</text>
<text x="109.8" y="170.1">4</text>
<text x="126.9" y="172.6">14</text>
<text x="126.9" y="170.1">15</text>
<text x="260.9" y="170.1">4</text>
<text x="278.1" y="172.6">14</text>
<text x="278.1" y="170.1">15</text>
<text x="109.8" y="175.2">7</text>
<text x="109.8" y="177.7">8</text>
<text x="126.9" y="177.7">12</text>
<text x="126.9" y="175.2">13</text>
<text x="260.9" y="175.2">7</text>
<text x="260.9" y="177.7">8</text>
<text x="278.1" y="177.7">12</text>
<text x="278.1" y="175.2">13</text>
<text x="109.8" y="182.8">9</text>
<text x="126.9" y="182.8">10</text>
<text x="126.9" y="180.3">11</text>
<text x="260.9" y="182.8">9</text>
<text x="278.1" y="182.8">10</text>
<text x="278.1" y="180.3">11</text>
<text x="119.3" y="187.4" transform="rotate(-90 119.3 187.4)">2</text>
<text x="270.4" y="187.4" transform="rotate(-90 270.4 187.4)">2</text>
</g>
</svg>
